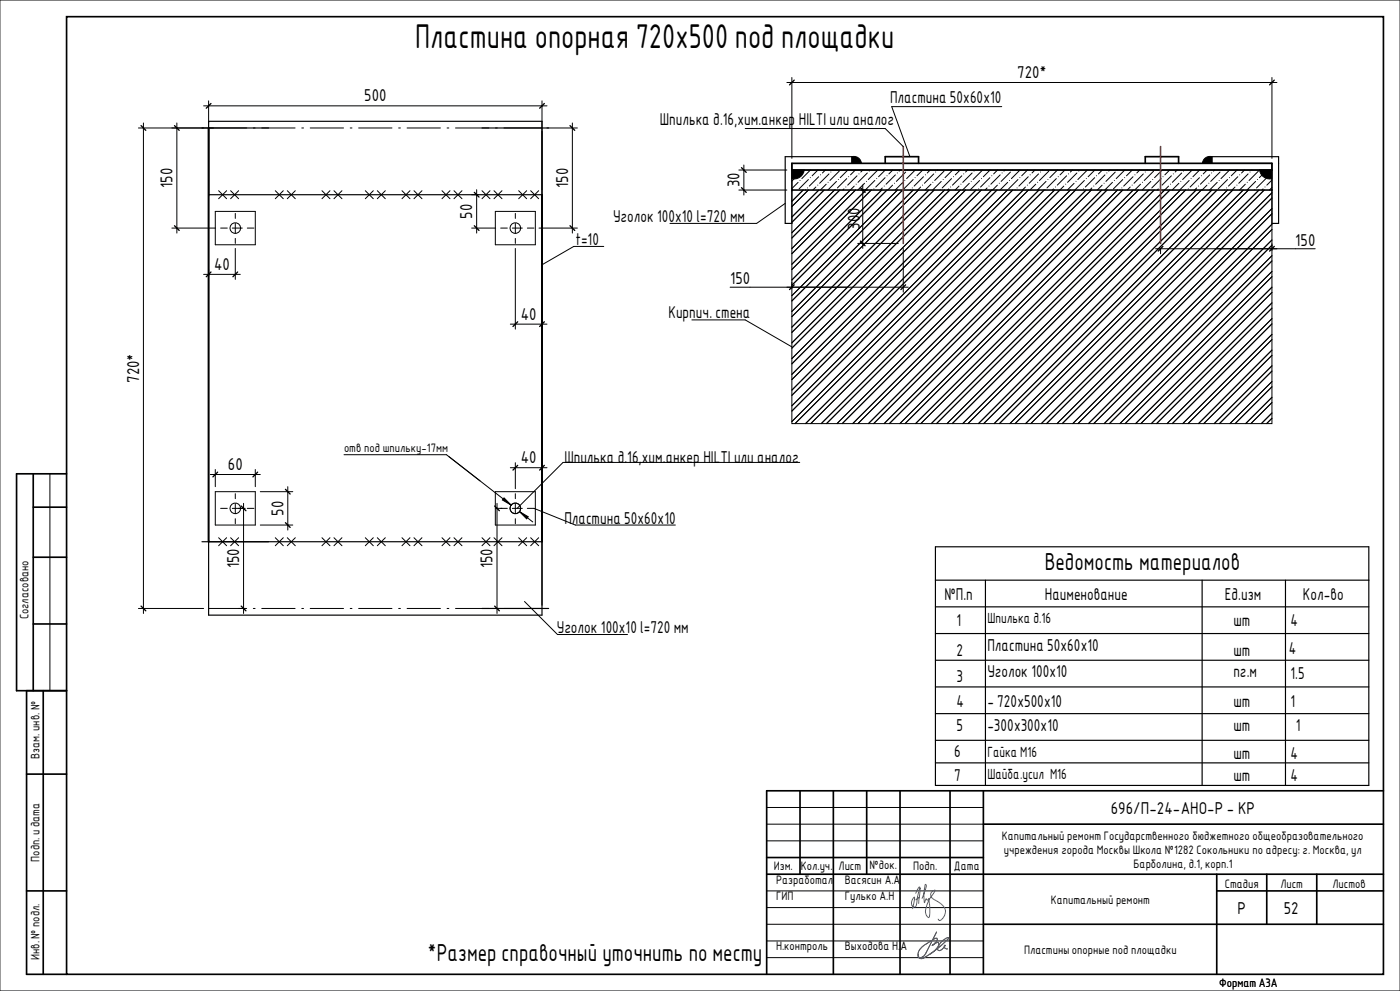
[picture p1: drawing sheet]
<svg xmlns="http://www.w3.org/2000/svg" width="420mm" height="297mm" viewBox="0 0 420 297" stroke-linecap="round" stroke-linejoin="round" font-family="sans-serif">
<path d="M237.6 51h3.7a3.1 3.1 0 0 1-3.7 2.6zM255.6 47a2.25 2.25 0 0 1 2.9 2h-2.9zM361.5 47.5a2.25 2.25 0 0 1 2.1-.5v2h-2.8zM377.9 51h3.7v2.6a3.1 3.1 0 0 1-3.7-2.6zM151.2 149.3l2.2 2.1-2.6-1.5zM155.9 153.4l2.6 1.5-.5 .6z" fill="#000"/>
<g fill="none" stroke="#000" stroke-width=".3">
<path d="M0 0h420.1v297.1h-420.1zM41.5 38.4h32.5M43 36.9v147M53.1 36.9v33M61.1 31.7h103M62.6 30.2v6.7M76 38.4h.5M78.5 38.4h10M90.5 38.4h.6M93.1 38.4h10M105.1 38.4h.5M107.6 38.4h10"/>
<path d="M119.6 38.4h.5M122.1 38.4h10M134.1 38.4h.6M136.7 38.4h10M148.7 38.4h.5M151.2 38.4h11.4M162.6 30.2v26.7M164.1 38.4h9.1M171.7 36.9v33M223.6 38.5h42l5.4 5.4M236.1 24.7h147M237.6 23.2v24.3"/>
<path d="M300.6 32h-33l5.4 15M381.6 23.2v24.3M65.6 57.2l2.4 2.4M68 57.2l-2.4 2.4M69.2 57.2l2.4 2.4M71.6 57.2l-2.4 2.4M82.6 57.2l2.4 2.4M85 57.2l-2.4 2.4M86.2 57.2l2.4 2.4M88.6 57.2l-2.4 2.4M96.6 57.2l2.4 2.4M99 57.2l-2.4 2.4"/>
<path d="M100.2 57.2l2.4 2.4M102.6 57.2l-2.4 2.4M109.6 57.2l2.4 2.4M112 57.2l-2.4 2.4M113.2 57.2l2.4 2.4M115.6 57.2l-2.4 2.4M120.6 57.2l2.4 2.4M123 57.2l-2.4 2.4M124.2 57.2l2.4 2.4M126.6 57.2l-2.4 2.4M132.6 57.2l2.4 2.4M135 57.2l-2.4 2.4"/>
<path d="M136.2 57.2l2.4 2.4M138.6 57.2l-2.4 2.4M141.5 58.4h2M143 56.9v13M144.6 57.2l2.4 2.4M147 57.2l-2.4 2.4M148.2 57.2l2.4 2.4M150.6 57.2l-2.4 2.4M155.6 57.2l2.4 2.4M158 57.2l-2.4 2.4M159.2 57.2l2.4 2.4M161.6 57.2l-2.4 2.4"/>
<path d="M221.7 51h14.4M221.7 57h14.4M223.2 49.5v9M237.6 51h3.7a3.1 3.1 0 0 1-3.7 2.6zM237.6 57h144v70h-144zM237.8 57l-.2 .2M238.3 53.6l-.7 .7M239.5 54.7l-1.9 1.8M240.1 54.1h-.1M241 57l-3.4 3.4M241.7 56.9v.1M242.3 56.3v.1"/>
<path d="M242.6 57l-5 4.9M242.6 53.8l-2.8 2.8M243.1 53.2v.1M243.2 51l-2.6 2.5M244.8 56.1l-.9 .9M245.4 55.5h.1M245.4 51l-1.7 1.7M245.6 53l-2.8 2.8M245.7 57l-8.1 8.1M246.2 52.4h.1M247.3 57l-9.7 9.6M247.7 51l-.9 .9"/>
<path d="M247.9 55.2l-1.7 1.8M248.5 54.6v.1M248.7 52.1l-2.8 2.8M249.3 51.6h.1M249.9 51h.1M250.4 57l-12.8 12.8M250.7 56.9h.1M251 54.4l-2.6 2.6M251.6 53.8h-.1M251.8 51.3l-2.8 2.8M252 57l-14.4 14.4M253.2 56.6l-.3 .4"/>
<path d="M253.8 56v.1M254.1 53.5l-2.8 2.9M254.4 51l-2.3 2.3M254.7 53h-.1M255.6 47a2.25 2.25 0 0 1 2.9 2h-2.9zM256.3 55.8l-18.7 18.7M256.6 51l-1.4 1.4M256.7 57l-19.1 19.1M256.9 55.2h.1M257.2 52.7l-2.8 2.8M257.7 52.1h.1M258.4 57h2"/>
<path d="M258.9 55.5v19M258.9 51l-.6 .6M259.4 54.9l-2 2.1M259.8 57l-22.2 22.2M260 54.4h.1M260.2 51.9l-2.8 2.8M260.8 51.3h.1M261.4 57l-23.8 23.8M262.2 56.6h.1M262.5 54.1l-2.8 2.8M263.1 53.5h.1M263.3 51l-2.8 2.8"/>
<path d="M264.6 57l-27 26.9M264.7 56.4l-.6 .6M265.3 55.8h.1M265.6 53.3l-2.8 2.8M265.6 51l-2 2M266.1 57l-28.5 28.5M266.2 52.7h-.1M267.8 55.5l-1.4 1.5M267.9 51l-1.2 1.1M268.4 54.9h.1M268.7 52.4l-2.8 2.8M269.3 51.8l-.1 .1"/>
<path d="M269.3 57l-31.7 31.7M270.1 51l-.3 .3M270.9 57l-33.3 33.2M270.9 54.7l-2.3 2.3M271.5 54.1h.1M271.8 51.6l-2.9 2.8M272.3 51h.1M273.2 56.9l-.1 .1M273.7 56.3v.1M274 57l-36.4 36.4M274 53.8l-2.8 2.8M274.6 53.2v.1"/>
<path d="M274.6 51l-2.6 2.5M275.6 57l-38 37.9M276.2 56.1l-.9 .9M276.8 55.5h.1M276.9 51l-1.8 1.7M277.1 53l-2.8 2.8M277.7 52.4h.1M278.7 57l-41.1 41.1M279.1 51l-.9 .9M279.3 55.2l-1.7 1.8M279.9 54.6v.1M280.2 52.1l-2.8 2.8"/>
<path d="M280.3 57l-42.7 42.7M280.8 51.6h-.1M281.3 51h.1M282.2 56.9h-.1M282.4 54.4l-2.6 2.6M283 53.8h.1M283.3 51.3l-2.8 2.8M283.4 57l-45.8 45.8M284.7 56.6l-.4 .4M285 57l-47.4 47.4M285.3 56l-.1 .1M285.5 53.5l-2.8 2.9"/>
<path d="M285.8 51l-2.3 2.3M286.1 53h.1M287.8 55.8l-1.2 1.2M288.1 51l-1.5 1.4M288.1 57l-50.5 50.5M288.3 55.2h.1M288.6 52.7l-2.8 2.8M289.2 52.1h.1M289.7 57l-52.1 52.1M290.3 51l-.6 .6M290.8 54.9l-2 2.1M291.4 54.4h.1"/>
<path d="M291.7 51.9l-2.8 2.8M292.3 51.3h-.1M292.9 57l-55.3 55.2M293.7 56.6h.1M293.9 54.1l-2.8 2.8M294.4 57l-56.8 56.8M294.5 53.5h.1M294.8 51l-2.8 2.8M296.2 56.4l-.6 .6M296.8 55.8h-.1M297 53.3l-2.8 2.8M297.1 51l-2 2"/>
<path d="M297.6 57l-60 60M297.6 52.7h.1M299.2 57l-61.6 61.5M299.3 55.5l-1.5 1.5M299.3 51l-1.2 1.1M299.9 54.9h-.1M300.1 52.4l-2.8 2.8M300.7 51.8v.1M301.6 51l-.4 .3M302.3 57l-64.7 64.7M302.4 54.7l-2.4 2.3M302.9 54.1h.1"/>
<path d="M303.2 51.6l-2.8 2.8M303.8 51h.1M303.9 57l-66.3 66.2M304.6 56.9l-.1 .1M305.2 56.3v.1M305.4 53.8l-2.8 2.8M306 53.2v.1M306.1 51l-2.6 2.5M307 57l-69.4 69.4M307.7 56.1l-.9 .9M308.3 55.5h.1M308.3 51l-1.7 1.7"/>
<path d="M308.5 53l-2.8 2.8M308.6 57l-70 70M309.1 52.4h.1M310.5 51l-.8 .9M310.8 55.2l-1.8 1.8M311.4 54.6l-.1 .1M311.6 52.1l-2.8 2.8M311.7 57l-70 70M312.2 51.6h.1M312.8 51h-.1M313.3 57l-70 70M313.6 56.9h.1"/>
<path d="M313.9 54.4l-2.6 2.6M314.5 53.8h-.1M314.7 51.3l-2.8 2.8M316.1 56.6l-.3 .4M316.4 57l-70 70M316.7 56v.1M317 53.5l-2.9 2.9M317.3 51l-2.3 2.3M317.5 53h.1M319.2 55.8l-71.2 71.2M319.5 51l-1.4 1.4M319.8 55.2h.1"/>
<path d="M320 52.7l-2.8 2.8M320.6 52.1h.1M321.2 57l-70.1 70M321.8 51l-.6 .6M322.3 54.9l-2 2.1M322.7 57l-70 70M322.9 54.4h-.1M323.1 51.9l-2.8 2.8M323.7 51.3h.1M325.1 56.6h.1M325.4 54.1l-2.8 2.8M325.9 57l-70 70"/>
<path d="M326 53.5h-.1M326.2 51l-2.8 2.8M327.4 57l-70 70M327.6 56.4l-.6 .6M328.2 55.8h.1M328.5 53.3l-2.8 2.8M328.5 51l-2 2M329 52.7h.1M330.6 57l-70 70M330.7 55.5l-1.5 1.5M330.8 51l-1.2 1.1M331.3 54.9h.1"/>
<path d="M331.6 52.4l-2.9 2.8M332.1 51.8v.1M332.2 57l-70.1 70M333 51l-.3 .3M333.8 54.7l-2.3 2.3M334.4 54.1h.1M334.6 51.6l-2.8 2.8M335.2 51h.1M335.3 57l-70 70M336 56.9v.1M336.6 56.3v.1M336.9 57l-70 70"/>
<path d="M336.9 53.8l-2.8 2.8M337.5 53.2l-.1 .1M337.5 51l-2.6 2.5M339.1 56.1l-.9 .9M339.7 55.5h.1M339.7 51l-1.7 1.7M340 53l-2.8 2.8M340 57l-70 70M340.6 52.4h-.1M341.6 57l-70 70M342 51l-.9 .9M342.2 55.2l-1.7 1.8"/>
<path d="M342.8 54.6v.1M343.1 52.1l-2.8 2.8M343.6 51.6h.1M344.2 51h.1M344.7 57l-70 70M345 56.9h.1M345.3 54.4l-2.6 2.6M345.9 53.8h.1M346.1 51.3l-2.8 2.8M346.3 57l-70 70M347.6 56.6l-.4 .4M348.1 56v.1"/>
<path d="M348.4 53.5l-2.8 2.9M348.7 51l-2.3 2.3M349 53h.1M350.6 55.8l-71.2 71.2M351 51l-1.5 1.4M351 57l-70 70M351.2 55.2h.1M351.5 52.7l-2.8 2.8M352.1 52.1h-.1M353.2 51l-.6 .6M353.7 54.9l-2 2.1M354.2 57l-70 70"/>
<path d="M354.3 54.4h.1M354.6 51.9l-2.8 2.8M355.2 51.3h-.1M355.7 57l-70 70M356.6 56.6h-.1M356.8 54.1l-2.8 2.8M357.4 53.5h.1M357.7 51l-2.8 2.8M358.9 57l-70 70M359.1 56.4l-.7 .6M359.6 55.8h.1M359.9 53.3l-2.8 2.8"/>
<path d="M359.9 51l-2 2M360.5 57l-70.1 70M360.5 52.7h.1M361.5 47.5a2.25 2.25 0 0 1 2.1-.5v2h-2.8zM362.1 55.5l-1.4 1.5M362.2 51l-1.2 1.1M362.7 54.9h.1M363 52.4l-2.8 2.8M363.6 51.8v.1M363.6 57l-70 70M364.4 51l-.3 .3M365.2 57l-70 70"/>
<path d="M365.2 54.7l-2.3 2.3M365.8 54.1h.1M366.1 51.6l-2.8 2.8M366.7 51h-.1M367.5 56.9l-.1 .1M368.1 56.3l-.1 .1M368.3 57l-70 70M368.3 53.8l-2.8 2.8M368.9 53.2v.1M368.9 51l-2.5 2.5M369.9 57l-70 70M370.6 56.1l-.9 .9"/>
<path d="M371.2 55.5h-.1M371.2 51l-1.8 1.7M371.4 53l-2.8 2.8M372 52.4h.1M373 57l-70 70M373.4 51l-.9 .9M373.7 55.2l-1.8 1.8M374.2 54.6v.1M374.5 52.1l-2.8 2.8M374.6 57l-70 70M375.1 51.6h.1M375.7 51h-.1"/>
<path d="M376.5 56.9h.1M376.7 54.4l-2.5 2.6M377.3 53.8h.1M377.6 51.3l-2.8 2.8M377.8 57l-70.1 70M377.9 51h3.7v2.6a3.1 3.1 0 0 1-3.7-2.6zM378.6 52.5l-.7 .8M379 56.6l-.3 .4M379.3 57l-70 70M379.6 56v.1M379.8 53.5l-2.8 2.9M381.6 56.2l-.7 .8"/>
<path d="M381.6 57.8l-69.2 69.2M381.6 59.4l-67.6 67.6M381.6 54l-1.5 1.5M51.6 68.4h13.1M64.6 63.4h12v10h-12zM66.2 68.4h2M69.7 68.4h3M70.6 64v1.5M70.6 67v3M70.6 71.5v1.5M70.6 74.5v9.3M74.2 68.4h2"/>
<path d="M141.5 68.4h7.2M148.6 63.4h12v10h-12zM150.2 68.4h2M153.7 68.4h3M154.6 64v1.5M154.6 67v3M154.6 71.5v1.5M154.6 74.5v24.2M158.2 68.4h2M161.7 68.4h11.5M181.2 73.9h-9l-9.6 5.5M235.6 61l-8.6 6h-26"/>
<path d="M257.4 73h12.1M271 74.5v13.1M346.7 74.6h47.9M348.2 74.5v1.6M381.6 62.5l-64.4 64.5M381.6 78.2l-48.7 48.8M381.6 64.1l-62.9 62.9M381.6 71.9l-55 55.1M381.6 73.1v2M381.6 73.5l-53.4 53.5M381.6 67.2l-59.7 59.8M381.6 76.7l-50.3 50.3"/>
<path d="M381.6 68.8l-58.1 58.2M61.1 82.3h11M62.6 80.8v2M153.1 97.2h11M162.6 95.7v2M207.6 95.9h16l14 8.1M219.1 86.1h53.4M237.6 84.6v2M381.6 92.4l-34.6 34.6M381.6 86.1l-40.9 40.9M381.6 95.5l-31.4 31.5M381.6 87.7l-39.3 39.3"/>
<path d="M381.6 97.1l-29.9 29.9M381.6 81.4l-45.6 45.6M381.6 82.9l-44 44.1M381.6 90.8l-36.1 36.2M381.6 100.2l-26.7 26.8M381.6 116l-11 11M381.6 101.8l-25.1 25.2M381.6 109.7l-17.3 17.3M381.6 111.2l-15.7 15.8M381.6 119.1l-7.8 7.9M381.6 105l-22 22M381.6 106.5l-20.4 20.5"/>
<path d="M381.6 114.4l-12.6 12.6M103.2 136.3h30.8l19.4 15.1M154.6 138.7v7.8M162.6 138.7v2M240 138.6h-71.1l-13.7 13.8M381.6 123.8l-3.1 3.2M381.6 125.4l-1.6 1.6M381.6 120.7l-6.3 6.3M15 142v65.1M63.1 142.3h15M64.6 140.8v5.1M64.6 147.4h12v10h-12z"/>
<path d="M66.2 152.4h2M69.7 152.4h3.9M70.6 148v1.5M70.6 151v3M70.6 155.5v1.5M73.1 150.9v33M74.2 152.4h2M76.6 140.8v5.1M78.1 157.4h9.8M78.1 147.4h9.8M86.4 145.9v13M148.6 147.4h12v10h-12z"/>
<path d="M148.7 152.4h3.5M149.1 150.9v33M151.2 149.3l2.2 2.1-2.6-1.5zM153.1 140.2h11M153.7 152.4h3M154.6 148v1.5M154.6 151v3M154.6 155.5v1.5M155.5 151.1a1.6 1.6 0 0 0-2.1 .3 1.6 1.6 0 0 0 .2 2.2M155.7 151.2a1.6 1.6 0 0 1 .2 2.2 1.6 1.6 0 0 1-2.2 .3M155.9 153.4l4 3.1M155.9 153.4l2.6 1.5-.5 .6z"/>
<path d="M158.2 152.4h2l12.4 5h30M65.6 161.2l2.4 2.4M68 161.2l-2.4 2.4M69.2 161.2l2.4 2.4M71.6 161.2l-2.4 2.4M82.6 161.2l2.4 2.4M85 161.2l-2.4 2.4M86.2 161.2l2.4 2.4M88.6 161.2l-2.4 2.4M96.6 161.2l2.4 2.4M99 161.2l-2.4 2.4M100.2 161.2l2.4 2.4"/>
<path d="M102.6 161.2l-2.4 2.4M109.6 161.2l2.4 2.4M112 161.2l-2.4 2.4M113.2 161.2l2.4 2.4M115.6 161.2l-2.4 2.4M120.6 161.2l2.4 2.4M123 161.2l-2.4 2.4M124.2 161.2l2.4 2.4M126.6 161.2l-2.4 2.4M132.6 161.2l2.4 2.4M135 161.2l-2.4 2.4M136.2 161.2l2.4 2.4"/>
<path d="M138.6 161.2l-2.4 2.4M144.6 161.2l2.4 2.4M147 161.2l-2.4 2.4M148.2 161.2l2.4 2.4M150.6 161.2l-2.4 2.4M155.6 161.2l2.4 2.4M158 161.2l-2.4 2.4M159.2 161.2l2.4 2.4M161.6 161.2l-2.4 2.4M41.5 182.4h19.6M62.6 182.4h11.4M76 182.4h.5"/>
<path d="M78.5 182.4h10M90.5 182.4h.6M93.1 182.4h10M105.1 182.4h.5M107.6 182.4h10M119.6 182.4h.5M122.1 182.4h10M134.1 182.4h.6M136.7 182.4h10M147.6 182.4h2M151.2 182.4h11.4M157.4 180.3l9.9 9.9h21"/>
<path d="M230 242.1h65.1M230 252.1h65.1M230 247.1h65.1M230 267.1h65.1M230 272.1h65.1M230 277.1h65.1M230 282.1h65.1M230 287.1h65.1"/>
<circle cx="70.6" cy="68.4" r="1.6"/>
<circle cx="154.6" cy="68.4" r="1.6"/>
<circle cx="70.6" cy="152.4" r="1.6"/>
<circle cx="154.6" cy="152.4" r="1.6"/>
</g>
<g fill="none" stroke="#000" stroke-width=".35">
<path d="M60.6 38.4h20M144.6 38.4h20M62.6 58.4h100v-22h-100v22.3M237.6 51h144v6h-144zM237.6 49v18h-2v-20h20v2M363.6 47h20v20h-2v-18h-18zM62.6 162.1v22.3h100v-22h-102M280.7 163.9h130v71.6h-130zM280.7 173.9h130M295.7 173.9v61.6M360.7 173.9v61.6M385.7 173.9v61.6"/>
<path d="M144.6 182.4h20M280.7 181.9h130M280.7 189.9h130M280.7 197.9h130M280.7 205.9h130M280.7 213.9h130M280.7 221.9h130M280.7 228.7h130"/>
</g>
<path d="M62.6 38.4v124M162.6 58.4v104" fill="none" stroke="#000" stroke-width=".6"/>
<g fill="none" stroke="#000" stroke-width=".5">
<path d="M20 5h395.1v287.1h-395.1zM237.6 49h144v2h-144zM275.6 49v-2h-10v2M343.6 49v-2h10v2M10 152h10M10 142v65.1M20 142h-15v65.1h15M10 167.1h10M10 187.1h10M8 207.1v85h12M13 207.1v85M8 232.1h12"/>
<path d="M240 237.1v25M250 237.1v55M260.1 237.1v25M270.1 237.1v55M285.1 237.1v55M295.1 237.1v55M415.1 237.1h-185.1v55M230 257.1h65.1M295.1 247.1h120M8 267.1h12M230 262.1h185.1M295.1 277.1h120"/>
<path d="M365.1 267.1h50M365.1 262.1v30M380.1 262.1v15M395.1 262.1v15"/>
</g>
<path d="M271 43.9v29.1M348.2 43.9v29.1" fill="none" stroke="#f00" stroke-width=".5"/>
<g fill="none" stroke="#000" stroke-width=".4">
<path d="M42.3 37.7l1.4 1.4M52.4 37.7l1.4 1.4M63.3 31l-1.4 1.4M163.3 31l-1.4 1.4M171 37.7l1.4 1.4M238.3 24l-1.4 1.4M382.4 24l-1.5 1.4M142.3 57.7l1.4 1.4M222.5 50.3l1.4 1.4M222.5 56.3l1.4 1.4M258.2 56.3l1.4 1.4M52.4 67.7l1.4 1.4"/>
<path d="M142.3 67.7l1.4 1.4M171 67.7l1.4 1.4M258.2 72.3l1.4 1.4M348.9 73.9l-1.4 1.4M382.4 73.9l-1.5 1.4M63.3 81.5l-1.4 1.5M71.3 81.5l-1.4 1.5M155.3 96.5l-1.4 1.4M163.3 96.5l-1.4 1.4M238.3 85.4l-1.4 1.4M271.7 85.4l-1.4 1.4M155.3 139.5l-1.4 1.4"/>
<path d="M163.3 139.5l-1.4 1.4M65.3 141.5l-1.4 1.5M72.4 151.7l1.4 1.4M77.3 141.5l-1.4 1.5M85.6 146.7l1.5 1.4M85.6 156.7l1.5 1.4M148.4 151.7l1.4 1.4M42.3 181.7l1.4 1.4M72.4 181.7l1.4 1.4M148.4 181.7l1.4 1.4"/>
</g>
<path d="M274.8 267.8l.7-1.5 .4-.4 .2 1.1-.4 3.9M275.8 269l-1 .8M276.1 266.5l-.1-.2-.7 2.5a5.3 5.3 0 0 1-.8 3.1 1.23 1.23 0 0 1-1-.7 1.23 1.23 0 0 1 .2-1.4l.6-.8 .1 .5-.6 2.9M276.7 269.3l1.2-3.2 .1-.6-.3-.4a11.5 11.5 0 0 0-.3 5.5l.5-1.1 .5 .3 .4-.5v1.3a7.2 7.2 0 0 1-.2 4.5 2.32 2.32 0 0 1-.7-2.8l1-2.7 1.7-2.7a1.42 1.42 0 0 0-1.4 1.2 1.42 1.42 0 0 0 1.1 1.6 4.8 4.8 0 0 1 3.4 3.6 2.63 2.63 0 0 1-1.9 2.6l-.3-.3M281 279.4l-3.1 6.3a1.83 1.83 0 0 1-2.2 1.3 2.88 2.88 0 0 1 1.4-3.5l3.2-2 .9-.2a2.23 2.23 0 0 1-1.5 2.1l1.3-.8a.46 .46 0 0 1 .6 .1 .46 .46 0 0 1 0 .6l-.9 1.4-1.7 1.4M283.4 284l.4 .4 .5 .1M284.6 281.4l-3.5 3.1-3.8 2.7a1.08 1.08 0 0 1-1.2 .1 1.08 1.08 0 0 1-.6-1.1M284.6 281.4v-.2a4.3 4.3 0 0 0-3.3 3.1l.2 .5a1.89 1.89 0 0 0 2.1-1.4l-.3 .2 .1 .4" fill="none" stroke="#003fff" stroke-width=".3"/>
<text font-size="9.9" x="124.6" y="14.3">Пластина опорная 720х500 под площадки</text>
<g font-size="7.1">
<text x="313.5" y="171">Ведомость материалов</text>
<text x="128.3" y="288.1">*Размер справочный уточнить по месту</text>
</g>
<g font-size="4.9">
<text x="305.2" y="23.4">720*</text>
<text x="109.3" y="30.4">500</text>
<text x="267.1" y="30.8">Пластина 50х60х10</text>
<text x="198" y="37.5">Шпилька д.16,хим.анкер HILTI или аналог</text>
<text x="51.8" y="56.4" transform="rotate(-90 51.8 56.4)">150</text>
<text x="170.4" y="56.4" transform="rotate(-90 170.4 56.4)">150</text>
<text x="221.9" y="56.2" transform="rotate(-90 221.9 56.2)">30</text>
<text x="141.7" y="65.6" transform="rotate(-90 141.7 65.6)">50</text>
<text x="184" y="66.5">Уголок 100х10 l=720 мм</text>
<text x="258" y="68.8" transform="rotate(-90 258 68.8)">300</text>
<text x="172.6" y="73.6">t=10</text>
<text x="388.7" y="73.7">150</text>
<text x="64.2" y="81">40</text>
<text x="219.1" y="85.2">150</text>
<text x="156.3" y="95.9">40</text>
<text x="200.6" y="95.3">Кирпич. стена</text>
<text x="41.7" y="114.8" transform="rotate(-90 41.7 114.8)">720*</text>
<text x="68.4" y="140.9">60</text>
<text x="156.3" y="138.9">40</text>
<text x="169.3" y="138.7">Шпилька д.16,хим.анкер HILTI или аналог</text>
<text x="85" y="154.6" transform="rotate(-90 85 154.6)">50</text>
<text x="169.3" y="157">Пластина 50х60х10</text>
<text x="71.8" y="170.4" transform="rotate(-90 71.8 170.4)">150</text>
<text x="147.8" y="170.4" transform="rotate(-90 147.8 170.4)">150</text>
<text x="283.4" y="179.9">№П.п</text>
<text x="313.5" y="179.9">Наименование</text>
<text x="367.5" y="179.9">Ед.изм</text>
<text x="390.9" y="179.9">Кол-во</text>
<text x="167.1" y="189.9">Уголок 100х10 l=720 мм</text>
<text x="287" y="187.6">1</text>
<text x="370.1" y="187.6">шт</text>
<text x="387.2" y="187.7">4</text>
<text x="287" y="196.6">2</text>
<text x="296.3" y="195">Пластина 50х60х10</text>
<text x="370.1" y="196.5">шт</text>
<text x="386.7" y="196.1">4</text>
<text x="296.3" y="203.1">Уголок 100х10</text>
<text x="370.1" y="203.1">пг.м</text>
<text x="387.2" y="203.7">1.5</text>
<text x="287" y="204.6">3</text>
<text x="287" y="212">4</text>
<text x="296.3" y="212">- 720х500х10</text>
<text x="370.1" y="212">шт</text>
<text x="387.2" y="212">1</text>
<text x="287" y="219.3">5</text>
<text x="296.3" y="219.3">-300х300х10</text>
<text x="370.1" y="219.3">шт</text>
<text x="388.8" y="219.3">1</text>
<text x="286.3" y="226.9">6</text>
<text x="370.1" y="227.7">шт</text>
<text x="387.3" y="227.7">4</text>
<text x="286.3" y="234.1">7</text>
<text x="370.1" y="234.1">шт</text>
<text x="387.3" y="234.1">4</text>
<text x="333.3" y="244">696/П-24-АНО-Р - КР</text>
<text x="371.3" y="274">Р</text>
<text x="385.2" y="274">52</text>
</g>
<g font-size="4.2">
<text x="296.3" y="186.9">Шпилька д.16</text>
<text x="296.3" y="226.9">Гайка М16</text>
<text x="296.3" y="233.4">Шайба.усил М16</text>
</g>
<g font-size="3.5">
<text x="103.2" y="135.5">отв под шпильку-17мм</text>
<text x="8.6" y="185.7" transform="rotate(-90 8.6 185.7)">Согласовано</text>
<text x="11.8" y="227.5" transform="rotate(-90 11.8 227.5)">Взам. инв. №</text>
<text x="300.6" y="251.7">Капитальный ремонт Государственного бюджетного общеобразовательного</text>
<text x="301.2" y="255.9">учреждения города Москвы Школа №1282 Сокольники по адресу: г. Москва, ул</text>
<text x="11.8" y="258.4" transform="rotate(-90 11.8 258.4)">Подп. и дата</text>
<text x="232.2" y="260.8">Изм. Кол.уч. Лист</text>
<text x="260.9" y="260.5">№док.</text>
<text x="274" y="260.8">Подп.</text>
<text x="286.2" y="260.8">Дата</text>
<text x="340.1" y="260.2">Барболина, д.1, корп.1</text>
<text x="232.9" y="264.9">Разработал</text>
<text x="232.9" y="269.9">ГИП</text>
<text x="253.5" y="264.9">Васясин А.А</text>
<text x="253.5" y="269.9">Гулько А.Н</text>
<text x="367.5" y="266.1">Стадия</text>
<text x="384.2" y="266.1">Лист</text>
<text x="399.8" y="266.1">Листов</text>
<text x="315.3" y="271.1">Капитальный ремонт</text>
<text x="11.8" y="287.8" transform="rotate(-90 11.8 287.8)">Инв. № подл.</text>
<text x="232.9" y="284.9">Н.контроль</text>
<text x="253.5" y="284.9">Выходова Н.А</text>
<text x="307.3" y="286.1">Пластины опорные под площадки</text>
<text x="365.8" y="295.8">Формат А3А</text>
</g>
</svg>
